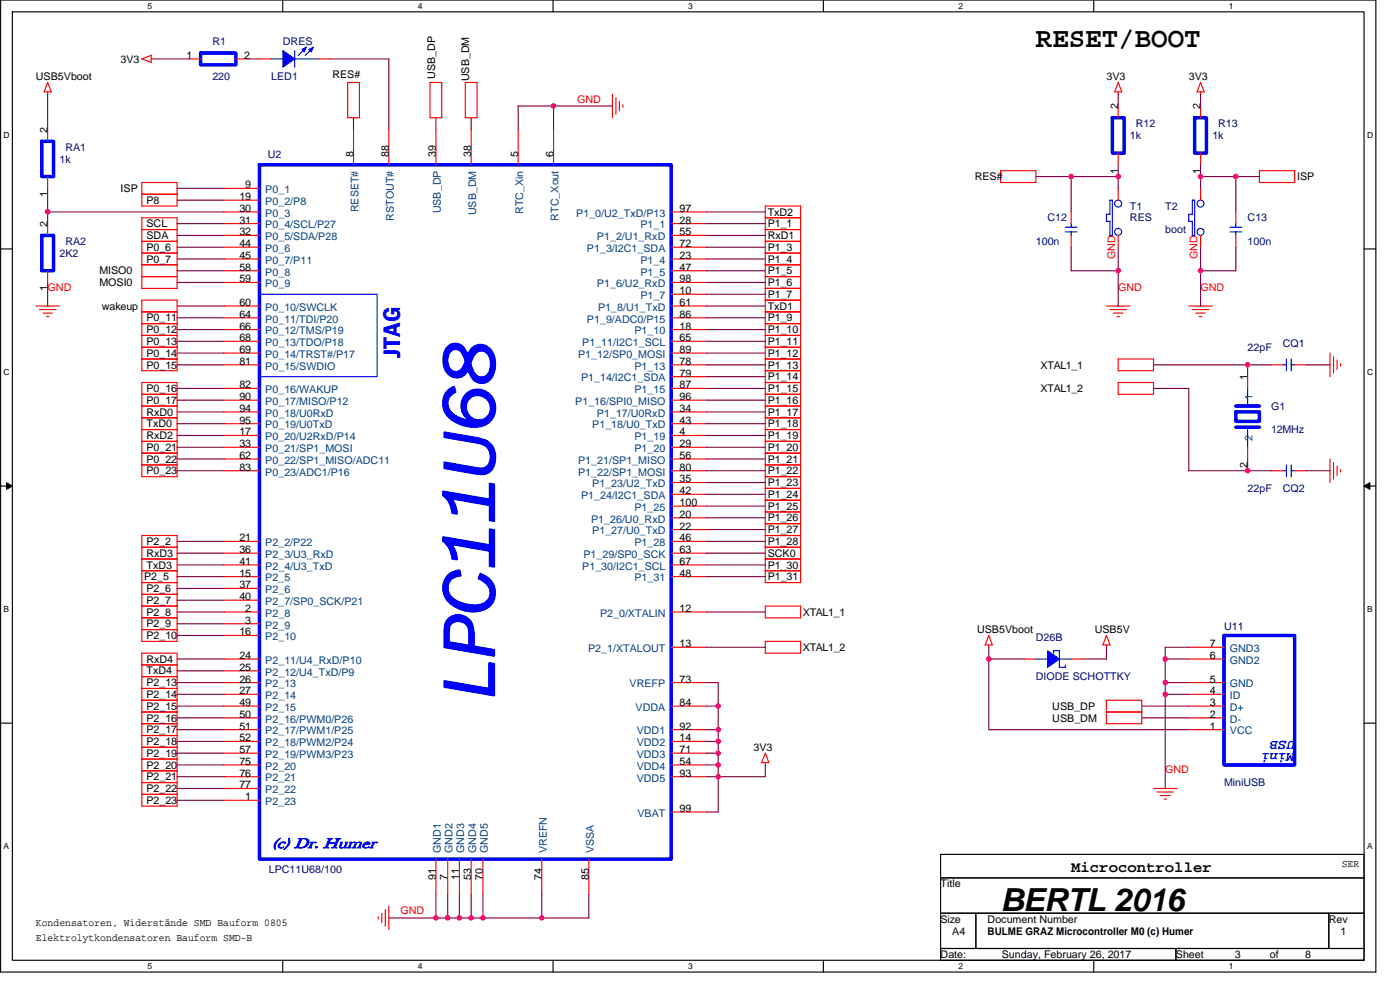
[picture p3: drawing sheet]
<svg xmlns="http://www.w3.org/2000/svg" width="420mm" height="297mm" viewBox="0 0 420 297" stroke-linecap="round" stroke-linejoin="round" font-family="sans-serif">
<path d="M.2 0h412.7v291.7h-412.7zM3.7 3.6h405.7v284.5h-405.7z" fill="none" stroke="#000" stroke-width=".34"/>
<g fill="#fff">
<path d="M44.3 .4h1.4v2.8h-1.4z"/>
<path d="M44.3 288.5h1.4v2.8h-1.4z"/>
</g>
<path d="M84.8 0v3.6M84.8 288.1v3.6" fill="none" stroke="#000" stroke-width=".34"/>
<g fill="#fff">
<path d="M125.4 .4h1.4v2.8h-1.4z"/>
<path d="M125.4 288.5h1.4v2.8h-1.4z"/>
</g>
<path d="M166 0v3.6M166 288.1v3.6" fill="none" stroke="#000" stroke-width=".34"/>
<g fill="#fff">
<path d="M206.5 .4h1.4v2.8h-1.4z"/>
<path d="M206.5 288.5h1.4v2.8h-1.4z"/>
</g>
<path d="M247.1 0v3.6M247.1 288.1v3.6" fill="none" stroke="#000" stroke-width=".34"/>
<g fill="#fff">
<path d="M287.7 .4h1.4v2.8h-1.4z"/>
<path d="M287.7 288.5h1.4v2.8h-1.4z"/>
</g>
<path d="M328.2 0v3.6M328.2 288.1v3.6" fill="none" stroke="#000" stroke-width=".34"/>
<g fill="#fff">
<path d="M368.8 .4h1.4v2.8h-1.4z"/>
<path d="M368.8 288.5h1.4v2.8h-1.4z"/>
<path d="M1.1 39.1h1.8v2.8h-1.8z"/>
<path d="M410.3 39.1h1.8v2.8h-1.8z"/>
<path d="M1.1 110.3h1.8v2.8h-1.8z"/>
<path d="M410.3 110.3h1.8v2.8h-1.8z"/>
</g>
<path d="M.2 74.7h3.5M409.4 74.7h3.5" fill="none" stroke="#000" stroke-width=".34"/>
<g fill="#fff">
<path d="M1.1 181.4h1.6v2.8h-1.6z"/>
<path d="M410.3 181.4h1.6v2.8h-1.6z"/>
</g>
<path d="M.2 145.8h3.5M409.4 145.8h3.5" fill="none" stroke="#000" stroke-width=".34"/>
<path d="M2 144.8l1.7 1-1.7 1zM409.4 145.8l1.7-1v2z" fill="#000" stroke="#000" stroke-width=".3"/>
<g fill="#fff">
<path d="M1 252.5h1.8v2.9h-1.8z"/>
<path d="M410.2 252.5h1.8v2.9h-1.8z"/>
</g>
<path d="M.2 217h3.5M409.4 217h3.5M282.3 256.3h127.1v7.1h-127.1zM282.3 263.4h127.1v10.6h-127.1zM282.3 274h10.6v10.6h-10.6zM292.9 274h105.9v10.6h-105.9zM398.8 274h10.6v10.6h-10.6zM282.3 284.6h70.6v3.5h-70.6zM352.9 284.6h56.5v3.5h-56.5z" fill="none" stroke="#000" stroke-width=".34"/>
<g fill="none" stroke="#f00" stroke-width=".34">
<path d="M42.5 17.7l2.9 1.1v-2.2l-2.8 1.1M45.4 17.7h.7M56.7 17.7h3.5M70.8 17.7h3.5M77.9 17.7h3.5M95.5 17.7h3.5M14.3 27.6v.7M14.3 38.9v3.5M15.4 27.6h-2.2l1.1-2.9 1.1 2.9M104.3 24.7h3.6v10.6h-3.6v-10.6M106.1 38.9v10.5M116.7 38.9v10.5"/>
<path d="M129 24.7h3.6v10.6h-3.6zM130.8 38.9v10.5M141.4 38.9v10.5M143.2 35.3v-10.6h-3.6v10.6h3.6M155.5 38.9v10.5M166.1 38.9v10.5M183.8 28.3v7M184.8 29.3v5M185.9 30.4v2.8M187 31.4v.8M334.5 27.6h2.1M334.5 27.6l1.1-2.9 1.1 2.9"/>
<path d="M335.6 31.8v3.5M335.6 27.6v.7M360.3 27.6v.7M360.3 31.8v3.5M360.3 24.7l1.1 2.9M360.3 24.7l-1.1 2.9h2.2M14.3 53v3.5M42.5 54.8h10.6v7h-10.6zM42.6 58.3h10.6M67.3 56.5h10.6M310.9 51.2v3.6h-10.6v-3.6h10.6M335.6 45.9v3.5"/>
<path d="M335.6 56.5v3.5M360.3 45.9v3.5M360.3 56.5v3.5M378 51.2h10.6l-.1 3.6h-10.6M378 51.2v3.6M14.3 67.1v3.5M42.5 68.9h10.7M42.5 79.5h10.7M42.5 75.9h10.7M53.1 65.3v21.3M53.2 65.3h-10.6v21.2h10.5M53.2 72.4h-10.7"/>
<path d="M67.3 60h10.6M67.3 63.6h10.6M67.3 67.1h10.6M67.3 70.6h10.6M67.3 74.2h10.6M67.3 77.7h10.6M201.4 63.6h10.6M201.4 67.1h10.6M201.4 70.6h10.6M201.4 74.2h10.6M201.4 77.7h10.6M229.6 68.9h10.7"/>
<path d="M229.6 79.5h10.7M229.6 75.9h10.7M229.7 72.4h10.6M229.7 65.3h10.6M240.3 61.8v113h-10.6v-113h10.6M321.5 63.6v3.5M321.5 70.6v3.6M335.6 70.6v3.6M360.3 70.6v3.6M370.9 63.6v3.5M370.9 70.6v3.6M10.8 91.8h7.1"/>
<path d="M11.8 92.9h5M12.9 93.9h2.8M14 95h.7M14.3 81.2v3.6M42.5 97.1h10.7M42.6 93.6h10.6M42.6 90.1l10.5-.1v21.3l-10.6-.1zM53.2 83h-10.7M67.3 91.8h10.6M67.3 81.2h10.6M67.3 84.8h10.6M67.3 95.4h10.6"/>
<path d="M67.3 98.9h10.6M201.4 91.8h10.6M201.4 81.2h10.6M201.4 84.8h10.6M201.4 95.4h10.6M201.4 98.9h10.6M201.4 88.3h10.6M229.6 86.5h10.7M229.6 90.1h10.7M229.6 93.6h10.7M229.6 97.1h10.7M240.3 83h-10.7"/>
<path d="M332.1 91.8h7M333.1 92.9h5M334.1 93.9h2.9M335.2 95h.8M356.8 91.8h7.1M357.8 92.9h5M358.9 93.9h2.8M359.9 95h.8M42.5 118.3h10.7M42.5 107.7h10.7M42.5 100.6h10.7M42.5 104.2h10.7"/>
<path d="M42.6 114.7v28.3h10.5M42.6 114.8h10.6M53.1 114.8v28.2M67.3 109.5h10.6M67.3 102.4h10.6M67.3 105.9h10.6M67.3 116.5h10.6M201.4 109.5h10.6M201.4 102.4h10.6M201.4 105.9h10.6M201.4 116.5h10.6M201.4 113h10.6"/>
<path d="M229.6 114.8h10.7M229.6 118.3h10.7M229.6 107.7h10.7M229.6 111.2h10.7M229.6 100.6h10.7M229.6 104.2h10.7M335.6 107.7v3.5h10.6v-3.5h-10.6M335.6 114.7v3.6h10.6v-3.5h-10.6M374.4 113v3.5M381.5 109.5h3.5M388.5 109.5h3.6M399.1 105.9v7.1"/>
<path d="M400.2 107v5M401.3 108v2.9M402.3 109.1v.8M42.5 128.9h10.7M42.5 132.4h10.7M42.5 136h10.7M42.5 139.5h10.7M42.5 121.8h10.7M42.5 125.4h10.7M67.3 120.1h10.6M67.3 123.6h10.6M67.3 127.1h10.6"/>
<path d="M67.3 130.7h10.6M67.3 134.2h10.6M67.3 137.7h10.6M201.4 120.1h10.6M201.4 123.6h10.6M201.4 127.1h10.6M201.4 130.7h10.6M201.4 134.2h10.6M201.4 137.7h10.6M229.6 128.9h10.7M229.6 132.4h10.7M229.6 136h10.7"/>
<path d="M229.6 139.5h10.7M229.6 121.8h10.7M229.6 125.4h10.7M374.4 134.2v3.5M399.1 137.7v7.1M400.2 138.8v4.9M401.3 139.8v2.9M67.3 141.2h10.6M201.4 141.2h10.6M201.4 144.8h10.6M201.4 148.3h10.6M201.4 151.8h10.6"/>
<path d="M201.4 155.4h10.6M201.4 158.9h10.6M229.6 153.6h10.7M229.6 157.1h10.7M229.6 150.1h10.7M229.6 143h10.7M229.6 146.5h10.7M381.5 141.2h3.5M388.5 141.2h3.6M402.3 140.9v.7M42.5 164.2h10.7M42.5 167.7h10.7"/>
<path d="M42.5 178.3h10.7M42.5 171.3h10.6M42.6 160.7l-.1 31.7 10.6 .1v-31.8M42.6 160.7h10.6M53.2 174.8h-10.6M67.3 162.4h10.6M67.3 166h10.6M67.3 169.5h10.6M67.3 173h10.6M67.3 176.6h10.6M201.4 162.4h10.6M201.4 166h10.6"/>
<path d="M201.4 169.5h10.6M201.4 173h10.6M229.6 164.2h10.7M229.6 167.7h10.7M229.6 160.7h10.7M229.6 171.3h10.7M42.5 188.9h10.7M42.5 181.8h10.7M42.5 199.5h10.7M53.1 196v45.9h-10.6l.1-45.9h10.6M53.2 185.4h-10.7M67.3 197.7h10.6"/>
<path d="M67.3 183.6h10.6M67.3 180.1h10.6M67.3 187.2h10.6M67.3 190.7h10.6M201.4 183.6h10.6M201.4 194.2h10.6M229.7 181.8v3.6h10.6v-3.6M229.7 181.8h10.6M240.3 192.4v3.6h-10.6v-3.6h10.6M296.7 193.5v.7M297.8 193.5h-2.1l1.1-2.9 1 2.9M307.3 197.7h3.6"/>
<path d="M321.5 197.7h3.5M331 193.5h2.1l-1-2.8-1.1 2.8M332.1 193.5v.7M356.8 197.7h10.6M356.8 194.2h10.6M42.5 210.1h10.7M42.5 213.6h10.7M42.5 203h10.7M53.2 217.1h-10.7M53.2 206.6h-10.7M67.3 201.3h10.6M67.3 204.8h10.6"/>
<path d="M67.3 208.3h10.6M67.3 211.9h10.6M67.3 215.4h10.6M67.3 218.9h10.6M201.4 204.8h10.6M201.4 211.9h10.6M201.4 218.9h10.6M332 210.1h10.7v7h-10.6M332 213.6h10.7M332.1 210.1v7.1M356.8 204.8h10.6M356.8 208.3h10.6"/>
<path d="M356.8 211.9h10.6M356.8 215.4h10.6M356.8 218.9h10.6M42.5 224.2h10.7M42.5 220.7h10.7M42.5 231.3h10.7M42.5 234.8h10.7M53.2 238.3h-10.7M53.2 227.8h-10.7M67.3 236.6h10.6M67.3 222.5h10.6M67.3 226h10.6"/>
<path d="M67.3 229.5h10.6M67.3 233h10.6M201.4 222.5h10.6M201.4 226h10.6M201.4 229.5h10.6M201.4 233h10.6M229.7 226l1 2.8h-2.1zM229.7 228.8v.7M346.2 236.6h7.1M347.2 237.6h5M348.3 238.7h2.8M349.4 239.8h.7"/>
<path d="M67.3 240.1h10.6M130.8 257.8v10.6M134.4 257.8v10.6M137.9 257.8v10.6M141.4 257.8v10.6M144.9 257.8v10.6M162.6 257.8v10.6M176.7 257.8v10.6M201.4 243.6h10.6M113.5 275.1v.7M114.6 274v2.8M115.6 272.9v5"/>
<path d="M116.7 271.9v7.1"/>
</g>
<path d="M60.2 15.9h10.6v3.6h-10.6zM333.8 35.3h3.6v10.6h-3.6zM358.5 35.3h3.6v10.6h-3.6zM12.5 42.4h3.6v10.6h-3.6zM77.9 49.4h123.5v208.4h-123.5zM12.5 70.6h3.6v10.6h-3.6zM370.9 123.6h7.1v2.8h-7.1zM370.9 121.8h7.1M370.9 128.2h7.1M367.4 190.7h21.1v38.8h-21.1z" fill="none" stroke="#00f" stroke-width="1.1"/>
<g fill="none" stroke="#00f" stroke-width=".34">
<path d="M81.4 17.7h3.5M88.4 15.2v5M88.4 17.7h7.1M91.6 14.5l-2.1 2.1M93.7 14.5l-2.1 2.1M319.7 69.6h3.5M319.7 68.2h3.5M321.5 67.1v1.1M321.5 69.6v1M332 64.3h1.1v-4.3h.7v10.6h-.7M332.1 64.3v2.1h1v4.3M357.8 66.4v4.3"/>
<path d="M357.9 66.4h-1.1v-2.1h1v-4.3h.7v10.6h-.7M369.1 69.6h3.6M369.1 68.2h3.6M370.9 67.1v1.1M370.9 69.6v1M77.9 88.3h35.3v24.7h-35.3zM374.4 116.5v5M385 109.5h1.1M386.1 107.7v3.6M387.5 109.5h1M387.5 107.7v3.6M374.4 128.5v5.7"/>
<path d="M386.1 139.5v3.5M387.5 139.5v3.5M385 141.2h1.1M387.5 141.2h1M310.9 197.7h3.5M316.2 196v-.7h1.7v4.9h1.8v-.7M317.9 197.7h3.6"/>
<circle cx="335.6" cy="69.6" r="1.05"/>
<circle cx="335.6" cy="61.1" r="1.05"/>
<circle cx="360.3" cy="69.6" r="1.05"/>
<circle cx="360.3" cy="61.1" r="1.05"/>
</g>
<g fill="#00f" stroke="#00f" stroke-width=".34">
<path d="M84.9 15.2l3.5 2.5-3.5 2.5z" fill-rule="evenodd"/>
<path d="M92.7 14.9l1.4-.8-.7 1.5z" fill-rule="evenodd"/>
<path d="M90.6 14.9l1.4-.8-.7 1.5z" fill-rule="evenodd"/>
<path d="M314.4 195.3l3.5 2.4-3.5 2.5z" fill-rule="evenodd"/>
</g>
<g fill="none" stroke="#800040" stroke-width=".34">
<path d="M46.1 17.7h10.6M74.3 17.7h3.6M99 17.7h17.7M116.7 17.7v21.2M14.3 28.3v10.6M106.1 35.3v3.6M130.8 35.3v3.6M141.4 35.3v3.6M155.5 31.8v7.1M155.5 31.8h28.3M166.1 31.8v7.1M335.6 28.3v3.5"/>
<path d="M360.3 28.3v3.5M14.3 56.5v10.6M53.1 56.5h14.2M321.5 53v10.6M335.6 49.4v7.1M335.6 53h-24.7M360.3 49.4v7.1M360.3 53h17.7M370.9 53v10.6M14.3 63.6h53M53.1 67.1h14.2M53.1 70.6h14.2"/>
<path d="M53.1 60h14.2M53.1 77.7h14.2M53.1 74.2h14.2M212 67.1h17.7M212 70.6h17.7M212 63.6h17.7M212 74.2h17.7M212 77.7h17.7M321.5 74.2v7h14.1M335.6 74.2v17.6M360.3 74.2v17.6M370.9 74.2v7.1"/>
<path d="M14.3 84.7v7.1M53.1 81.2h14.2M53.1 84.8h14.2M53.1 91.8h14.2M53.1 95.4h14.2M53.1 98.9h14.2M212 81.2h17.7M212 91.8h17.7M212 95.4h17.7M212 98.9h17.7M212 84.8h17.7M212 88.3h17.7"/>
<path d="M360.3 81.2h10.6M53.1 116.5h14.2M53.1 109.5h14.2M53.1 102.4h14.2M53.1 105.9h14.2M212 109.5h17.7M212 102.4h17.7M212 116.5h17.7M212 105.9h17.7M212 113h17.7M346.2 109.5h35.3M346.2 116.5h10.6v24.7h24.7"/>
<path d="M374.4 109.5v3.5M392.1 109.5h7.1M53.1 137.7h14.2M53.1 130.7h14.2M53.1 120.1h14.2M53.1 134.2h14.2M53.1 123.6h14.2M53.1 127.1h14.2M212 130.7h17.7M212 120.1h17.7M212 137.7h17.7M212 134.2h17.7"/>
<path d="M212 123.6h17.7M212 127.1h17.7M374.4 137.7v3.6M53.1 141.2h14.2M212 158.9h17.7M212 141.2h17.7M212 151.8h17.7M212 155.4h17.7M212 144.8h17.7M212 148.3h17.7M392.1 141.2h7.1M53.1 169.5h14.2"/>
<path d="M53.1 162.4h14.2M53.1 173h14.2M53.1 166h14.2M53.1 176.6h14.2M212 169.5h17.7M212 162.4h17.7M212 173h17.7M212 166h17.7M53.1 197.7h14.2M53.1 183.6h14.2M53.1 187.2h14.2M53.1 190.7h14.2"/>
<path d="M53.1 180.1h14.2M212 183.6h17.7M212 194.2h17.7M296.7 194.2v24.7h60.1M296.7 197.7h10.7M332.1 194.2v3.5h-7.1M349.7 197.7h7.1M356.8 194.2h-7.1v42.4M53.1 211.9h14.2M53.1 215.4h14.2M53.1 218.9h14.2M53.1 201.3h14.2"/>
<path d="M53.1 204.8h14.2M53.1 208.3h14.2M212 218.9h3.6M212 211.9h3.6M212 204.8h3.6l-.1 38.8h-3.5M342.7 211.9h14.1M342.7 215.4h14.1M349.7 204.8h7.1M349.7 208.3h7.1M53.1 222.5h14.2M53.1 236.6h14.2M53.1 229.5h14.2"/>
<path d="M53.1 233h14.2M53.1 226h14.2M212 222.5h3.6M212 229.5h3.6M212 226h3.6M229.7 229.5v3.6l-17.7-.1M53.1 240.1h14.2M116.7 275.4h60M130.8 268.4v7M134.4 268.4v7M137.9 268.4v7M141.4 268.4v7"/>
<path d="M144.9 268.4v7M162.6 268.4v7M176.7 268.3v7.1"/>
</g>
<g fill="#f0f" stroke="#f0f" stroke-width=".34">
<circle cx="370.9" cy="53" r=".7"/>
<circle cx="335.6" cy="53" r=".7"/>
<circle cx="335.6" cy="81.2" r=".7"/>
<circle cx="360.3" cy="53" r=".7"/>
<circle cx="321.5" cy="53" r=".69"/>
<circle cx="215.5" cy="222.4" r=".69"/>
<circle cx="144.9" cy="275.4" r=".69"/>
<circle cx="215.5" cy="229.5" r=".69"/>
<circle cx="215.5" cy="233" r=".69"/>
<circle cx="134.3" cy="275.4" r=".7"/>
<circle cx="215.5" cy="211.9" r=".69"/>
<circle cx="215.5" cy="218.9" r=".69"/>
<circle cx="215.5" cy="226" r=".69"/>
<circle cx="349.7" cy="204.8" r=".7"/>
<circle cx="14.3" cy="63.6" r=".7"/>
<circle cx="296.7" cy="197.7" r=".7"/>
<circle cx="349.7" cy="197.7" r=".7"/>
<circle cx="137.9" cy="275.4" r=".7"/>
<circle cx="360.3" cy="81.2" r=".7"/>
<circle cx="162.6" cy="275.4" r=".69"/>
<circle cx="374.4" cy="109.5" r=".69"/>
<circle cx="349.7" cy="208.3" r=".7"/>
<circle cx="141.4" cy="275.4" r=".7"/>
<circle cx="130.8" cy="275.4" r=".7"/>
<circle cx="374.4" cy="141.2" r=".69"/>
<circle cx="166.1" cy="31.8" r=".7"/>
</g>
<text font-size="22.6" fill="#00f" x="148.4" y="209.7" transform="rotate(-90 148.4 209.7)">LPC11U68</text>
<text font-size="9.5" x="300.3" y="273.4">BERTL 2016</text>
<text font-size="8.5" x="310.9" y="14.1">RESET/BOOT</text>
<text font-size="7.4" fill="#00f" x="120.1" y="107.4" transform="rotate(-90 120.1 107.4)">JTAG</text>
<text font-size="4.6" fill="#00f" x="81.4" y="254.4">(c) Dr. Humer</text>
<text font-size="4.6" x="321.5" y="261.6">Microcontroller</text>
<g font-size="4.2" fill="#00f">
<text x="388.5" y="226" transform="rotate(180 388.5 226)">Mini</text>
<text x="388.5" y="222.3" transform="rotate(180 388.5 222.3)">USB</text>
</g>
<g font-size="3.2">
<text x="56" y="17.7">1</text>
<text x="73.3" y="17.7">2</text>
<text x="36.2" y="18.8">3V3</text>
<text x="99.7" y="23.4">RES#</text>
<text x="130.6" y="23.7" transform="rotate(-90 130.6 23.7)">USB_DP</text>
<text x="10.8" y="24.1">USB5Vboot</text>
<text x="140.8" y="24.4" transform="rotate(-90 140.8 24.4)">USB_DM</text>
<text x="332.1" y="24.1">3V3</text>
<text x="356.8" y="24.1">3V3</text>
<text x="335.6" y="32.9" transform="rotate(-90 335.6 32.9)">2</text>
<text x="360.3" y="32.9" transform="rotate(-90 360.3 32.9)">2</text>
<text x="14.3" y="39.9" transform="rotate(-90 14.3 39.9)">2</text>
<text x="106.1" y="47" transform="rotate(-90 106.1 47)">8</text>
<text x="116.7" y="47" transform="rotate(-90 116.7 47)">88</text>
<text x="130.8" y="47" transform="rotate(-90 130.8 47)">39</text>
<text x="141.4" y="47" transform="rotate(-90 141.4 47)">38</text>
<text x="155.5" y="47" transform="rotate(-90 155.5 47)">5</text>
<text x="166.1" y="47" transform="rotate(-90 166.1 47)">6</text>
<text x="335.6" y="52.1" transform="rotate(-90 335.6 52.1)">1</text>
<text x="360.3" y="52.1" transform="rotate(-90 360.3 52.1)">1</text>
<text x="14.3" y="59.1" transform="rotate(-90 14.3 59.1)">1</text>
<text x="36.2" y="57.6">ISP</text>
<text x="73.6" y="56.5">9</text>
<text x="292.5" y="54.1">RES#</text>
<text x="389.3" y="54.1">ISP</text>
<text x="44" y="61.1">P8</text>
<text x="71.8" y="60">19</text>
<text x="71.8" y="63.6">30</text>
<text x="203.9" y="63.6">97</text>
<text x="230.4" y="64.7">TxD2</text>
<text x="14.3" y="68.2" transform="rotate(-90 14.3 68.2)">2</text>
<text x="44" y="71.7">SDA</text>
<text x="44" y="68.2">SCL</text>
<text x="71.8" y="67.1">31</text>
<text x="71.8" y="70.6">32</text>
<text x="203.9" y="67.1">28</text>
<text x="203.9" y="70.6">55</text>
<text x="230.4" y="68.2">P1_1</text>
<text x="230.4" y="71.7">RxD1</text>
<text x="44" y="75.3">P0_6</text>
<text x="71.8" y="74.1">44</text>
<text x="71.8" y="77.7">45</text>
<text x="203.9" y="74.1">72</text>
<text x="203.9" y="77.7">23</text>
<text x="230.4" y="75.3">P1_3</text>
<text x="29.8" y="82.3">MISO0</text>
<text x="44" y="78.8">P0_7</text>
<text x="71.8" y="81.2">58</text>
<text x="203.9" y="81.2">47</text>
<text x="230.4" y="78.8">P1_4</text>
<text x="230.4" y="82.3">P1_5</text>
<text x="14.3" y="87.4" transform="rotate(-90 14.3 87.4)">1</text>
<text x="29.8" y="85.9">MOSI0</text>
<text x="71.8" y="84.7">59</text>
<text x="203.9" y="84.7">98</text>
<text x="203.9" y="88.3">10</text>
<text x="230.4" y="89.4">P1_7</text>
<text x="230.4" y="85.9">P1_6</text>
<text x="30.6" y="92.9">wakeup</text>
<text x="71.8" y="91.8">60</text>
<text x="71.8" y="95.3">64</text>
<text x="203.9" y="91.8">61</text>
<text x="203.9" y="95.3">86</text>
<text x="230.4" y="92.9">TxD1</text>
<text x="44" y="100">P0_12</text>
<text x="44" y="96.4">P0_11</text>
<text x="71.8" y="98.9">66</text>
<text x="203.9" y="98.9">18</text>
<text x="230.4" y="96.4">P1_9</text>
<text x="230.4" y="100">P1_10</text>
<text x="44" y="103.5">P0_13</text>
<text x="44" y="107">P0_14</text>
<text x="71.8" y="102.4">68</text>
<text x="71.8" y="105.9">69</text>
<text x="203.9" y="102.4">65</text>
<text x="203.9" y="105.9">89</text>
<text x="230.4" y="103.5">P1_11</text>
<text x="230.4" y="107">P1_12</text>
<text x="44" y="110.6">P0_15</text>
<text x="71.8" y="109.5">81</text>
<text x="203.9" y="109.5">78</text>
<text x="203.9" y="113">79</text>
<text x="230.4" y="110.6">P1_13</text>
<text x="312.3" y="110.6">XTAL1_1</text>
<text x="44" y="117.6">P0_16</text>
<text x="71.8" y="116.5">82</text>
<text x="203.9" y="116.5">87</text>
<text x="230.4" y="117.6">P1_15</text>
<text x="230.4" y="114.1">P1_14</text>
<text x="312.3" y="117.6">XTAL1_2</text>
<text x="374.4" y="114.1" transform="rotate(-90 374.4 114.1)">1</text>
<text x="44" y="121.2">P0_17</text>
<text x="44" y="124.7">RxD0</text>
<text x="71.8" y="120">90</text>
<text x="71.8" y="123.6">94</text>
<text x="203.9" y="120">96</text>
<text x="203.9" y="123.6">34</text>
<text x="230.4" y="121.2">P1_16</text>
<text x="230.4" y="124.7">P1_17</text>
<text x="44" y="131.7">RxD2</text>
<text x="44" y="128.2">TxD0</text>
<text x="71.8" y="127.1">95</text>
<text x="71.8" y="130.6">17</text>
<text x="203.9" y="127.1">43</text>
<text x="203.9" y="130.6">4</text>
<text x="230.4" y="131.7">P1_19</text>
<text x="230.4" y="128.2">P1_18</text>
<text x="44" y="135.3">P0_21</text>
<text x="71.8" y="134.2">33</text>
<text x="71.8" y="137.7">62</text>
<text x="203.9" y="134.2">29</text>
<text x="203.9" y="137.7">56</text>
<text x="230.4" y="135.3">P1_20</text>
<text x="44" y="138.8">P0_22</text>
<text x="44" y="142.3">P0_23</text>
<text x="71.8" y="141.2">83</text>
<text x="203.9" y="141.2">80</text>
<text x="230.4" y="138.8">P1_21</text>
<text x="230.4" y="142.3">P1_22</text>
<text x="374.4" y="140.4" transform="rotate(-90 374.4 140.4)">2</text>
<text x="203.9" y="144.8">35</text>
<text x="203.9" y="148.3">42</text>
<text x="230.4" y="145.9">P1_23</text>
<text x="230.4" y="149.4">P1_24</text>
<text x="203.9" y="151.8">100</text>
<text x="203.9" y="155.3">20</text>
<text x="230.4" y="152.9">P1_25</text>
<text x="203.9" y="158.9">22</text>
<text x="230.4" y="156.5">P1_26</text>
<text x="230.4" y="160">P1_27</text>
<text x="44" y="167">RxD3</text>
<text x="44" y="163.5">P2_2</text>
<text x="71.8" y="162.4">21</text>
<text x="71.8" y="165.9">36</text>
<text x="203.9" y="162.4">46</text>
<text x="203.9" y="165.9">63</text>
<text x="230.4" y="167">SCK0</text>
<text x="230.4" y="163.5">P1_28</text>
<text x="44" y="170.6">TxD3</text>
<text x="71.8" y="169.5">41</text>
<text x="71.8" y="173">15</text>
<text x="203.9" y="169.5">67</text>
<text x="203.9" y="173">48</text>
<text x="230.4" y="170.6">P1_30</text>
<text x="43.3" y="174.1">P2_5</text>
<text x="44" y="177.7">P2_6</text>
<text x="71.8" y="176.5">37</text>
<text x="230.4" y="174.1">P1_31</text>
<text x="44" y="184.7">P2_8</text>
<text x="44" y="181.2">P2_7</text>
<text x="71.8" y="180.1">40</text>
<text x="73.6" y="183.6">2</text>
<text x="203.9" y="183.6">12</text>
<text x="241" y="184.7">XTAL1_1</text>
<text x="44" y="191.8">P2_10</text>
<text x="44" y="188.2">P2_9</text>
<text x="71.8" y="190.6">16</text>
<text x="73.6" y="187.1">3</text>
<text x="293.2" y="190">USB5Vboot</text>
<text x="328.5" y="190">USB5V</text>
<text x="71.8" y="197.7">24</text>
<text x="203.9" y="194.2">13</text>
<text x="241" y="195.3">XTAL1_2</text>
<text x="363.1" y="197.7">6</text>
<text x="363.1" y="194.2">7</text>
<text x="44" y="198.8">RxD4</text>
<text x="44" y="202.4">TxD4</text>
<text x="71.8" y="201.3">25</text>
<text x="44" y="205.9">P2_13</text>
<text x="44" y="209.4">P2_14</text>
<text x="71.8" y="204.8">26</text>
<text x="71.8" y="208.3">27</text>
<text x="203.9" y="204.8">73</text>
<text x="363.1" y="208.3">4</text>
<text x="363.1" y="204.8">5</text>
<text x="44" y="213">P2_15</text>
<text x="71.8" y="211.8">49</text>
<text x="71.8" y="215.4">50</text>
<text x="203.9" y="211.8">84</text>
<text x="315.8" y="213">USB_DP</text>
<text x="363.1" y="215.4">2</text>
<text x="363.1" y="211.8">3</text>
<text x="44" y="220">P2_17</text>
<text x="44" y="216.5">P2_16</text>
<text x="71.8" y="218.9">51</text>
<text x="203.9" y="218.9">92</text>
<text x="315.8" y="216.5">USB_DM</text>
<text x="363.1" y="218.9">1</text>
<text x="44" y="227.1">P2_19</text>
<text x="44" y="223.5">P2_18</text>
<text x="71.8" y="222.4">52</text>
<text x="71.8" y="226">57</text>
<text x="203.9" y="222.4">14</text>
<text x="203.9" y="226">71</text>
<text x="226.1" y="225.3">3V3</text>
<text x="44" y="230.6">P2_20</text>
<text x="71.8" y="229.5">75</text>
<text x="71.8" y="233">76</text>
<text x="203.9" y="229.5">54</text>
<text x="203.9" y="233">93</text>
<text x="44" y="234.1">P2_21</text>
<text x="44" y="237.7">P2_22</text>
<text x="71.8" y="236.6">77</text>
<text x="44" y="241.2">P2_23</text>
<text x="73.6" y="240.1">1</text>
<text x="203.9" y="243.6">99</text>
<text x="130.8" y="263.9" transform="rotate(-90 130.8 263.9)">91</text>
<text x="134.3" y="263.9" transform="rotate(-90 134.3 263.9)">7</text>
<text x="137.8" y="263.9" transform="rotate(-90 137.8 263.9)">11</text>
<text x="141.4" y="263.9" transform="rotate(-90 141.4 263.9)">53</text>
<text x="144.9" y="263.9" transform="rotate(-90 144.9 263.9)">70</text>
<text x="162.6" y="263.9" transform="rotate(-90 162.6 263.9)">74</text>
<text x="176.7" y="263.9" transform="rotate(-90 176.7 263.9)">85</text>
<text x="402.7" y="260.3">SER</text>
<text x="282.3" y="266.3">Title</text>
<text x="10.8" y="277.9">Kondensatoren, Widerstände SMD Bauform 0805</text>
<text x="282.3" y="276.9">Size</text>
<text x="285.8" y="280.4">A4</text>
<text x="296.4" y="276.9">Document Number</text>
<text x="296.4" y="280.5">BULME GRAZ Microcontroller M0 (c) Humer</text>
<text x="398.8" y="276.9">Rev</text>
<text x="402.3" y="280.4">1</text>
<text x="10.8" y="282.3">Elektrolytkondensatoren Bauform SMD-B</text>
<text x="282.3" y="287.4">Date:</text>
<text x="300.6" y="287.4">Sunday, February 26, 2017</text>
<text x="352.9" y="287.4">Sheet</text>
<text x="370.6" y="287.4">3</text>
<text x="381.1" y="287.4">of</text>
<text x="391.7" y="287.4">8</text>
</g>
<g font-size="3.2" fill="#000080">
<text x="63.7" y="13.5">R1</text>
<text x="84.9" y="13.5">DRES</text>
<text x="63.7" y="24.1">220</text>
<text x="81.4" y="24.1">LED1</text>
<text x="339.1" y="41.7">1k</text>
<text x="340.9" y="38.2">R12</text>
<text x="363.8" y="41.7">1k</text>
<text x="365.6" y="38.2">R13</text>
<text x="19.6" y="45.3">RA1</text>
<text x="80.3" y="47.4">U2</text>
<text x="17.8" y="48.8">1k</text>
<text x="339.1" y="62.9">T1</text>
<text x="349.7" y="62.9">T2</text>
<text x="314.4" y="66.4">C12</text>
<text x="339.1" y="66.4">RES</text>
<text x="349.7" y="70">boot</text>
<text x="374.4" y="66.4">C13</text>
<text x="17.8" y="77">2K2</text>
<text x="19.6" y="73.5">RA2</text>
<text x="310.9" y="73.5">100n</text>
<text x="374.4" y="73.5">100n</text>
<text x="374.4" y="105.3">22pF</text>
<text x="385" y="104.2">CQ1</text>
<text x="381.5" y="122.9">G1</text>
<text x="381.5" y="130">12MHz</text>
<text x="374.4" y="147.6">22pF</text>
<text x="385" y="147.6">CQ2</text>
<text x="367.4" y="189">U11</text>
<text x="310.9" y="192.5">D26B</text>
<text x="310.9" y="204.1">DIODE SCHOTTKY</text>
<text x="367.4" y="235.9">MiniUSB</text>
<text x="80.7" y="262">LPC11U68/100</text>
</g>
<g font-size="3.2" fill="#f00">
<text x="173.2" y="30.8">GND</text>
<text x="334.7" y="77.7" transform="rotate(-90 334.7 77.7)">GND</text>
<text x="359.4" y="77.7" transform="rotate(-90 359.4 77.7)">GND</text>
<text x="14.3" y="87.3">GND</text>
<text x="335.6" y="87.3">GND</text>
<text x="360.3" y="87.3">GND</text>
<text x="349.7" y="232">GND</text>
<text x="120.2" y="274.4">GND</text>
</g>
<g font-size="3.2" fill="#004080">
<text x="79.6" y="58">P0_1</text>
<text x="79.6" y="61.5">P0_2/P8</text>
<text x="79.6" y="65">P0_3</text>
<text x="107.6" y="63.7" transform="rotate(-90 107.6 63.7)">RESET#</text>
<text x="132.3" y="64.1" transform="rotate(-90 132.3 64.1)">USB_DP</text>
<text x="142.9" y="64.6" transform="rotate(-90 142.9 64.6)">USB_DM</text>
<text x="157" y="64.2" transform="rotate(-90 157 64.2)">RTC_Xin</text>
<text x="172.9" y="65">P1_0/U2_TxD/P13</text>
<text x="79.6" y="68.5">P0_4/SCL/P27</text>
<text x="118.2" y="66.2" transform="rotate(-90 118.2 66.2)">RSTOUT#</text>
<text x="167.6" y="66.2" transform="rotate(-90 167.6 66.2)">RTC_Xout</text>
<text x="192.2" y="68.5">P1_1</text>
<text x="79.6" y="72.1">P0_5/SDA/P28</text>
<text x="79.6" y="75.6">P0_6</text>
<text x="176.2" y="75.6">P1_3/I2C1_SDA</text>
<text x="179.2" y="72.1">P1_2/U1_RxD</text>
<text x="79.6" y="79.1">P0_7/P11</text>
<text x="79.6" y="82.7">P0_8</text>
<text x="192.2" y="79.1">P1_4</text>
<text x="192.2" y="82.7">P1_5</text>
<text x="79.6" y="86.2">P0_9</text>
<text x="179.2" y="86.2">P1_6/U2_RxD</text>
<text x="192.2" y="89.7">P1_7</text>
<text x="79.6" y="93.3">P0_10/SWCLK</text>
<text x="179.5" y="93.3">P1_8/U1_TxD</text>
<text x="79.6" y="96.8">P0_11/TDI/P20</text>
<text x="79.6" y="100.3">P0_12/TMS/P19</text>
<text x="176.2" y="96.8">P1_9/ADC0/P15</text>
<text x="190.4" y="100.3">P1_10</text>
<text x="79.6" y="103.8">P0_13/TDO/P18</text>
<text x="79.6" y="107.4">P0_14/TRST#/P17</text>
<text x="173.5" y="107.4">P1_12/SP0_MOSI</text>
<text x="174.7" y="103.8">P1_11/I2C1_SCL</text>
<text x="79.6" y="110.9">P0_15/SWDIO</text>
<text x="190.4" y="110.9">P1_13</text>
<text x="79.6" y="118">P0_16/WAKUP</text>
<text x="174.4" y="114.4">P1_14/I2C1_SDA</text>
<text x="190.4" y="118">P1_15</text>
<text x="79.6" y="121.5">P0_17/MISO/P12</text>
<text x="79.6" y="125">P0_18/U0RxD</text>
<text x="172.6" y="121.5">P1_16/SPI0_MISO</text>
<text x="179.2" y="125">P1_17/U0RxD</text>
<text x="375.9" y="120.1" transform="rotate(-90 375.9 120.1)">1</text>
<text x="79.6" y="128.6">P0_19/U0TxD</text>
<text x="177.7" y="128.6">P1_18/U0_TxD</text>
<text x="79.6" y="132.1">P0_20/U2RxD/P14</text>
<text x="79.6" y="135.6">P0_21/SP1_MOSI</text>
<text x="190.4" y="132.1">P1_19</text>
<text x="190.4" y="135.6">P1_20</text>
<text x="375.9" y="132.4" transform="rotate(-90 375.9 132.4)">2</text>
<text x="79.6" y="139.1">P0_22/SP1_MISO/ADC11</text>
<text x="79.6" y="142.7">P0_23/ADC1/P16</text>
<text x="173.5" y="139.1">P1_21/SP1_MISO</text>
<text x="173.5" y="142.7">P1_22/SP1_MOSI</text>
<text x="174.4" y="149.8">P1_24/I2C1_SDA</text>
<text x="177.7" y="146.2">P1_23/U2_TxD</text>
<text x="190.4" y="153.3">P1_25</text>
<text x="177.4" y="156.8">P1_26/U0_RxD</text>
<text x="177.7" y="160.3">P1_27/U0_TxD</text>
<text x="79.6" y="163.9">P2_2/P22</text>
<text x="79.6" y="167.4">P2_3/U3_RxD</text>
<text x="175.1" y="167.4">P1_29/SP0_SCK</text>
<text x="190.4" y="163.9">P1_28</text>
<text x="79.6" y="170.9">P2_4/U3_TxD</text>
<text x="174.7" y="170.9">P1_30/I2C1_SCL</text>
<text x="79.6" y="174.5">P2_5</text>
<text x="79.6" y="178">P2_6</text>
<text x="190.4" y="174.5">P1_31</text>
<text x="79.6" y="181.5">P2_7/SP0_SCK/P21</text>
<text x="79.6" y="185.1">P2_8</text>
<text x="180.1" y="185.1">P2_0/XTALIN</text>
<text x="79.6" y="188.6">P2_9</text>
<text x="79.6" y="192.1">P2_10</text>
<text x="176.5" y="195.6">P2_1/XTALOUT</text>
<text x="369.1" y="195.6">GND3</text>
<text x="79.6" y="199.2">P2_11/U4_RxD/P10</text>
<text x="79.6" y="202.7">P2_12/U4_TxD/P9</text>
<text x="369.1" y="199.2">GND2</text>
<text x="79.6" y="206.2">P2_13</text>
<text x="79.6" y="209.8">P2_14</text>
<text x="189" y="206.2">VREFP</text>
<text x="369.1" y="209.8">ID</text>
<text x="369.1" y="206.2">GND</text>
<text x="79.6" y="213.3">P2_15</text>
<text x="190.7" y="213.3">VDDA</text>
<text x="369.1" y="213.3">D+</text>
<text x="79.6" y="216.8">P2_16/PWM0/P26</text>
<text x="79.6" y="220.4">P2_17/PWM1/P25</text>
<text x="191.1" y="220.4">VDD1</text>
<text x="369.1" y="220.4">VCC</text>
<text x="369.1" y="216.8">D-</text>
<text x="79.6" y="223.9">P2_18/PWM2/P24</text>
<text x="79.6" y="227.4">P2_19/PWM3/P23</text>
<text x="191.1" y="223.9">VDD2</text>
<text x="191.1" y="227.4">VDD3</text>
<text x="79.6" y="230.9">P2_20</text>
<text x="191.1" y="230.9">VDD4</text>
<text x="79.6" y="234.5">P2_21</text>
<text x="79.6" y="238">P2_22</text>
<text x="191.1" y="234.5">VDD5</text>
<text x="79.6" y="241.6">P2_23</text>
<text x="191.3" y="245.1">VBAT</text>
<text x="132.3" y="256" transform="rotate(-90 132.3 256)">GND1</text>
<text x="135.8" y="256" transform="rotate(-90 135.8 256)">GND2</text>
<text x="139.4" y="256" transform="rotate(-90 139.4 256)">GND3</text>
<text x="142.9" y="256" transform="rotate(-90 142.9 256)">GND4</text>
<text x="146.4" y="256" transform="rotate(-90 146.4 256)">GND5</text>
<text x="164.1" y="256" transform="rotate(-90 164.1 256)">VREFN</text>
<text x="178.2" y="256" transform="rotate(-90 178.2 256)">VSSA</text>
</g>
<g font-size="2.5">
<text x="44.3" y="2.6">5</text>
<text x="125.4" y="2.6">4</text>
<text x="206.5" y="2.6">3</text>
<text x="287.7" y="2.6">2</text>
<text x="368.8" y="2.6">1</text>
<text x="1.1" y="41.4">D</text>
<text x="410.3" y="41.4">D</text>
<text x="1.1" y="112.5">C</text>
<text x="410.3" y="112.5">C</text>
<text x="1.1" y="183.6">B</text>
<text x="410.3" y="183.6">B</text>
<text x="1.1" y="254.8">A</text>
<text x="410.3" y="254.8">A</text>
<text x="44.3" y="290.7">5</text>
<text x="125.4" y="290.7">4</text>
<text x="206.5" y="290.7">3</text>
<text x="287.7" y="290.7">2</text>
<text x="368.8" y="290.7">1</text>
</g>
</svg>
